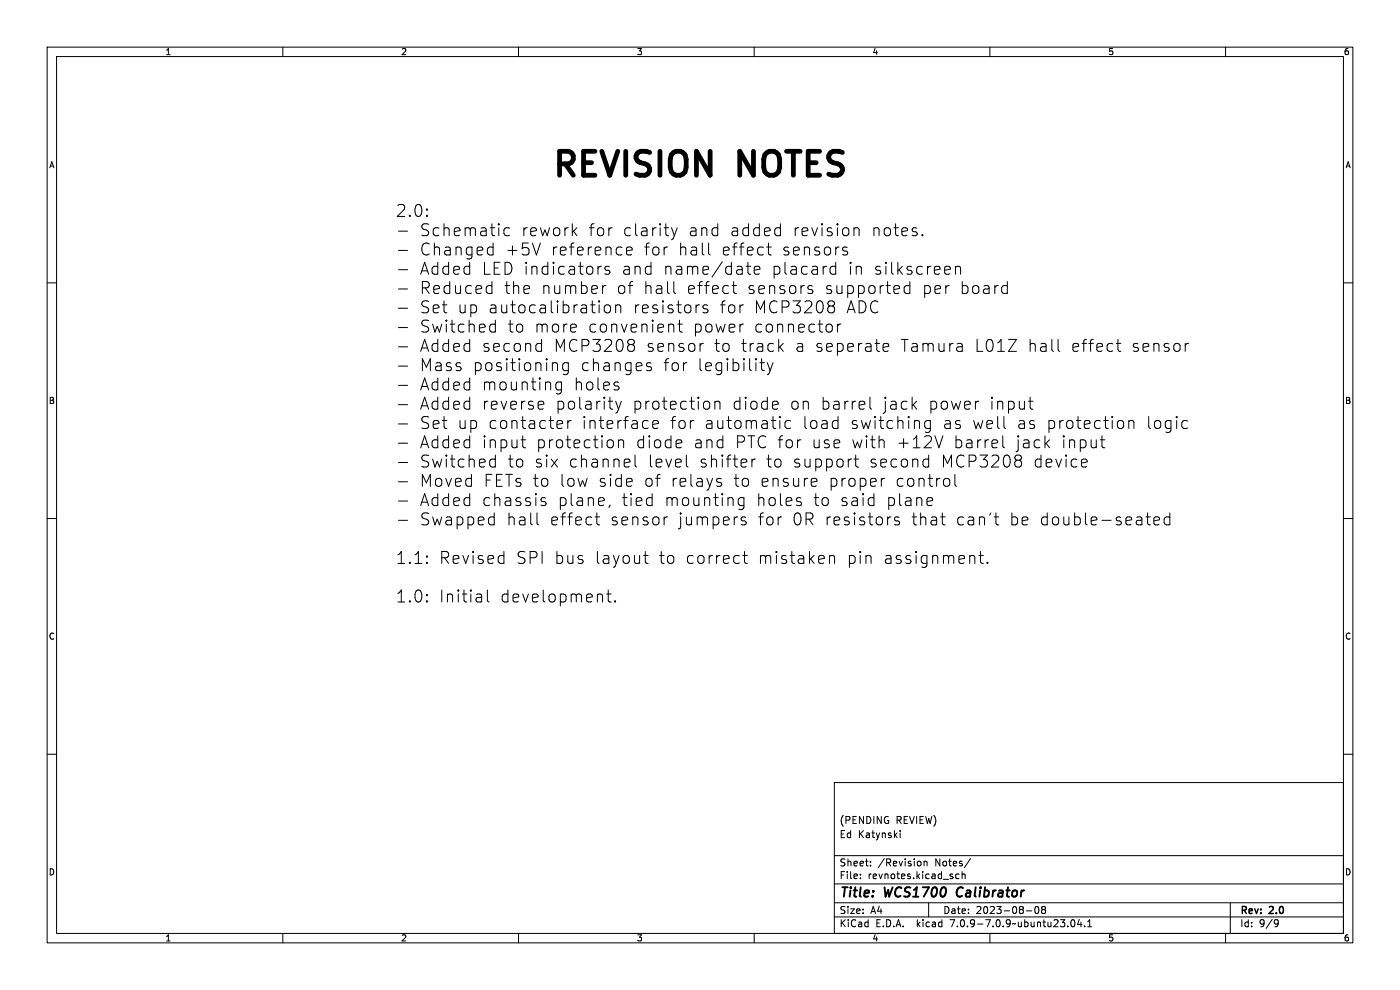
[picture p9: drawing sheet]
<svg xmlns="http://www.w3.org/2000/svg" width="297mm" height="210mm" viewBox="0 0 297 210" stroke-linecap="round" stroke-linejoin="round" font-family="sans-serif">
<g fill="none" stroke="#000" stroke-width=".21">
<path d="M10 10h277v190h-277zM12 12h273v186h-273zM60 10v2M110 10v2M160 10v2M210 10v2M260 10v2M10 60h2M84.5 49h2M84.5 53.1h2M84.5 57.2h2M90.6 45.7l.1 .1-.1 .1"/>
<path d="M90.6 44.3l.1 .2-.1 .1M103.9 52.4l.7 .1M104.4 59.7v2.6M104.6 51.6v2.5M104.6 54l-.7 .1M108.1 48.4l-.7-.1-.5 .5v.7l.2 .4 .3 .1 .7-.1M114.6 51.6l-.8 2.5M121.7 49l.7 1M122.4 48.3l-1 1M127.6 56.5l-.6 .2M129.3 56.6l-.6-.1-.4 .4 .1 .3 .9 .3 .1 .2-.1 .4-.3 .1-.7-.1M132.9 53.2l1.2-.2-.1-.5-.7-.1-.4 .4 .1 1.2 .3 .1 .7-.1"/>
<path d="M141.4 52.4h.2M142.5 48.3l.6 1.7M142.9 59.7v2.2l.4 .4M143.1 50l-.4 .7M143.7 48.3l-.6 1.7M150.3 51.6v2.1l.4 .4M155.6 59.7v2.2l.2 .2 .4 .2M158.3 56.5h1M158.7 55.6v2.2l.1 .3 .5 .1M160 57.3l1.2-.2-.1-.5-.7-.1-.4 .4 .1 1.2 .3 .1 .7-.1M162.7 52.4h.9M163 51.6v2.1l.1 .3 .5 .1"/>
<path d="M164.8 48.3l.8 .1M165.6 49.9l-.8 .1M165.6 47.5v2.5M177.3 56.6l-.7-.1-.5 .5v.7l.2 .4 .3 .1 .7-.1M177.3 55.6v2.6M178.7 52.9l.2 .2 .8 .3 .1 .2-.1 .4-.2 .1-.8-.1M179.7 52.5l-.6-.1-.4 .4M181.2 48.6a.63 .63 0 0 1 1.1 .1v1.3M181.2 48.3v1.7M193 59.7v2.6M195.7 49.8l.1 .1-.1 .1M195.7 49.8l-.1 .1 .1 .1"/>
<path d="M195.7 49.8v.2M201.5 56.6l.1 .5-1.2 .2M202.7 56.7a.63 .63 0 0 1 1.1 .2v1.3M202.7 56.5v1.7M213.7 59.7v2.6M285 60h2M84.5 61.3h2M84.5 65.4h2M84.5 69.5h2M84.5 73.6h2M84.5 77.7h2M103.6 60.6l.8 .1"/>
<path d="M104.1 70.3l.3 .1 .7-.1M104.1 68.9l.3-.1 .7 .1M104.4 62.1l-.8 .2M105.1 67.9v2.5M114.2 72.8l.7 .2M114.9 72v2.5M114.9 74.4l-.7 .1M117.9 76.9l.4 .4v1.3M120.6 76.9v2.1a.69 .69 0 0 1-1.1 .4M120.6 77.1l-.8-.2-.4 .5v.7l.2 .4 .2 .1 .8-.1M122.1 68.9l.2 .5-1.2 .2M127.8 60.6v1.7"/>
<path d="M128.4 64.8a.69 .69 0 0 1 1.1 .4v.7a.69 .69 0 0 1-.6 .5 .69 .69 0 0 1-.7-.5v-.7zM128.6 60.6a.65 .65 0 0 0-.8 .5M130.6 64.9a.63 .63 0 0 1 1.1 .1v1.4M130.6 64.7v1.7M133.6 73.1h.5M134.1 72l.3 .1a.53 .53 0 0 1 .2 .6 .53 .53 0 0 1-.5 .4M134.1 73.1l.4 .2 .1 .8-.2 .3-.8 .1M137.3 77.7l.8 .2 .1 .4-.3 .3-.8-.1M137.3 77.1l.2-.2 .6 .2M142.6 68.8l.3 .3v1.3M143.8 68.8h1M144.2 67.9v2.2l.1 .2 .5 .1"/>
<path d="M145.5 76.9h.2M149.2 72.8a.65 .65 0 0 0-.7 .5M150.1 64.8l-.6-.1-.4 .3 .1 .4 .9 .2 .1 .3-.1 .3-.3 .2-.7-.2M155.3 60.6h.9M157.5 64.7h.2M157.7 68.8l-.5 .1M161.2 76.9h1M161.6 76.1v2.2l.1 .2 .5 .1M162.8 76.9l.6 1.7M163.4 78.6l-.3 .6-.3 .3M164 76.9l-.6 1.7M165.4 73.6l.8 .9"/>
<path d="M166.2 72.8l-1 1M171.4 61.1l.1 .2 .8 .2 .2 .3-.2 .3-.2 .2-.7-.2M172.3 60.7l-.6-.1-.3 .3M176.1 68.8l.5 .4v.8l-.5 .4M176.1 64.9h.5M176.6 64.9l.3 .3 .2 .7-.3 .3-.7 .2M177.1 64.4l-.5 .5M177.7 68.8v1.6M178.4 68.8a.65 .65 0 0 0-.7 .4M187.3 73.7l1.2-.2-.1-.5-.7-.2-.4 .4 .2 1.2 .2 .1 .7-.1M193 60.7l-.7-.1-.5 .5v.7l.3 .3 .2 .2 .7-.2M201.1 60.6h.3"/>
<path d="M203.3 72.8h.5l.3 .4v1.3M204.1 73.5l-.8 .1M204.1 74.4l-.8 .1M213 60.6l.7 .1M213.7 62.1l-.7 .2M213.9 72h1.7l-1.7 2.5h1.7M224.5 72v2.2l.3 .3M236.8 72.8h1M237.2 72v2.2l.1 .2 .5 .1M251.4 72.8v1.7M252.2 72.8a.65 .65 0 0 0-.8 .5M84.5 81.8h2"/>
<path d="M84.5 85.8h2M84.5 89.9h2M84.5 94h2M84.5 98.1h2M104.1 99l.3 .1 .7-.1M104.1 97.5l.3-.1 .7 .1M105.1 96.5v2.6M110.5 93.3h1M110.9 92.4v2.2l.1 .3 .5 .1M114.5 85.1l.7 .1 .2 .5-1.2 .3M115.2 86.7l-.7 .1M119 89.2l.2 .1 .2 .5-1.3 .2"/>
<path d="M119.1 81v2.1l-.2 .3M119.1 81.1l-.7-.1-.5 .5v.7l.2 .4 .3 .1 .7-.1M119.2 90.8l-.2 .1M120.4 89.2v1.7M121.2 89.2a.65 .65 0 0 0-.8 .5M129.9 93.4l.2 .4v.7l-.2 .4M130.6 81.9l.6 .1 .1 .4-.3 .3h-.5M130.6 81l.6 .1M130.6 85.1l.6 1.7M131.2 93.5a.63 .63 0 0 1 1.1 .2v1.3M131.2 93.3v1.7M131.2 86.8l-.2 .6"/>
<path d="M131.8 85.1l-.6 1.7M134.7 96.5v2.2l.4 .4M138.5 90l1.2-.2-.1-.5-.8-.1-.3 .4 .1 1.2 .2 .1 .8-.1M144.3 93.3l.2 .1 .1 .5-1.2 .2M144.5 94.9l-.2 .1M145.6 96.5v2.2l.4 .4M146.9 89.2h.3M150.3 85.2l.3 .4v.7l-.3 .4M151.7 85.4a.63 .63 0 0 1 1 .1v1.3M151.7 85.1v1.7M159.5 97.4v1.7M160.2 97.4a.65 .65 0 0 0-.7 .5"/>
<path d="M164.2 85.1l.8 .1 .1 .5-1.2 .3M165 86.7l-.8 .1M165.4 88.4l.2 .1-.2 .1M167.7 89.3l-.7-.1-.5 .5v.7l.3 .4 .2 .1 .7-.1M169.7 93.3h.2M177.1 89.2l.7 .1M177.8 90.8l-.7 .1M177.8 88.4v2.5M180.4 97.4h.3M181.2 97.4h.9M181.5 96.5v2.2l.1 .3 .5 .1M184.6 84.3v2.1l.3 .4"/>
<path d="M187.2 93.3l.4 .4v1.3M193.7 85.8l.8 1M194.5 85.1l-1 1M196 97.5l.3-.1 .7 .1M196 99l.3 .1 .7-.1M197 96.5v2.6M197.4 89.3l-.8-.1-.4 .5v.7l.2 .4 .2 .1 .8-.1M197.4 89.2v2.1l-.3 .3M198.3 92.4l.9 2.6 .8-2.6M207.7 85.1l-.5 .1M211.5 93.4l.1 .5-1.2 .2M212.7 92.4v2.2l.4 .4"/>
<path d="M213 88.4v2.1l.3 .4M215.8 97.6h.4M216.2 97.6l.4 .3 .1 .7-.2 .4-.7 .1M216.7 97.1l-.5 .5M218.2 85.1h.9M218.5 84.3v2.1l.2 .3 .4 .1M221.9 94l.8 1M222.7 93.3l-1 1M229.8 97.4l.7 .1 .1 .5-1.2 .2M230.5 99l-.7 .1M233.4 93.3h1M233.8 92.4v2.2l.1 .3 .5 .1"/>
<path d="M237.5 89.2a.69 .69 0 0 1 .9 .5v.7a.69 .69 0 0 1-.9 .5M239.5 89.4a.63 .63 0 0 1 1.1 .2v1.3M239.5 89.2v1.7M250.7 90.4l.5 .5 .7-.1M251.9 89.3l-.7-.1-.5 .5M10 110h2M84.5 102.2h2M84.5 106.3h2M84.5 110.4h2M90.6 119.3l.1 .1-.1 .1M90.6 117.9l.1 .2-.1 .1M104.6 109.7l.2 .1"/>
<path d="M104.8 108.8v2.5M104.8 111.2l-.2 .1M106.7 117.8l.2 .1M106.9 117v2.5M106.9 119.4l-.2 .1M113.9 108.8v2.2l.4 .3M114.9 106.3l.8 .2 .2 .4-.4 .4-.7-.2M114.9 105.7l.2-.1 .6 .1M126.3 109.7h.9M126.6 108.8v2.2l.1 .2 .5 .1M129.4 107.1l-.2 .5M134 101.6l.1 .5-1.2 .2"/>
<path d="M136.5 117.8h1M136.9 117v2.2l.1 .2 .5 .1M138.1 105.6l.2 .1M138.3 104.7v2.6M138.3 107.1l-.2 .2M141.6 109.7a.65 .65 0 0 0-.7 .4M152.1 102.2l.9 .2 .1 .3-.1 .3-.7 .2M152.1 101.6l.3-.1 .6 .1M157.6 117.8h.9M157.8 105.7l-.7-.1-.5 .4v.8l.3 .3 .2 .2 .7-.2M157.8 105.6v2a.69 .69 0 0 1-.8 .5M157.9 117v2.2l.2 .2 .4 .1"/>
<path d="M158.2 109.8l-.6-.1-.4 .3 .1 .4 .9 .2 .1 .3-.1 .3-.3 .1-.7-.1M165.6 109.7h.2M169.3 106.4l.6 .1 .1 .4-.3 .4h-.5M169.3 105.6l.6 .1M172.5 101.5l.7 .1 .1 .5-1.2 .2M173.2 103l-.7 .2M176 118.1a.63 .63 0 0 1 1.1 .1v1.3M176 117.8v1.7M185.2 105.6l.2 .1M185.4 104.7v2.6M185.4 107.1l-.2 .2M187 101.5v1.7"/>
<path d="M187.7 101.5a.65 .65 0 0 0-.7 .5M188.8 109.7h.2M190.7 109.8l-.6-.1-.3 .3 .1 .4 .8 .2 .1 .3-.1 .3-.2 .1-.7-.1M197 105.6l.7 .1 .2 .5-1.3 .2M197.7 107.1l-.7 .2M199.6 109.7h.9M199.9 108.8v2.2l.1 .2 .5 .1M200.6 101.5a.69 .69 0 0 1 .9 .5v.7a.69 .69 0 0 1-.9 .5M202.6 100.6v2.2l.3 .4M206.7 117.9l.1 1.6M207.7 117.8h.9M208 117v2.2l.1 .2 .5 .1"/>
<path d="M209.5 119.3l.1 .1-.1 .1M209.5 119.3l-.2 .1 .2 .1M209.5 119.3v.2M210.9 109.7h1M211.3 108.8v2.2l.1 .2 .5 .1M243.1 109.7h1M243.5 108.8v2.2l.1 .2 .5 .1M244.8 110.5l1.2-.2-.1-.5-.8-.1-.3 .3 .1 1.2 .2 .1 .8-.1M248.2 109.8l-.8-.1-.4 .4v.8l.2 .3 .2 .1 .8-.1M248.2 108.8v2.5M285 110h2M90.6 127.5l.1 .1-.1 .1"/>
<path d="M90.6 126.1l.1 .1-.1 .2M103.4 125.2v2.1l.4 .4M128.7 126h.9M129 125.2v2.1l.2 .3 .4 .1M130.5 127.5l.1 .1-.1 .1M130.5 127.5l-.1 .1 .1 .1M130.5 127.5v.2M10 160h2M285 160h2M177 166h108v32h-108zM191 176.2v.1M191 176.7v1"/>
<path d="M60 198v2M110 198v2M160 198v2M177 194.5h108M177 191.5h108M177 187.5h108M177 181.5h108M182.5 186.3v.1M182.5 185.5v.1M184.7 183.6v.1M184.7 182.8v.1M196 182.7v1"/>
<path d="M196 182.8l.2-.1 .4 .1 .1 .9M197 191.5v3M203.5 185.5l-.5-.1-.3 .3 .2 .6h.6M204.1 185.5l.2-.1 .4 .1v.9M204.1 184.9v1.5M205.9 182.1l-1.3 2M210 198v2M217.7 193.2h1.2M219.7 192.4l.2-.1a.8 .8 0 0 1 .5 .7 .8 .8 0 0 1-.5 .8l-.4-.6zM221.2 192.9l-.2-.2 .2-.4 .5 .1 .1 .2-.3 .3M221.2 192.9l-.2 .3v.3l.2 .3 .5-.1 .1-.2-.1-.4-.2-.2M221.2 192.9h.3"/>
<path d="M227.3 195.2l.2-.1a.8 .8 0 0 1 .6 .7 .8 .8 0 0 1-.6 .8l-.3-.6zM229 195l-.4 1.1h.9M229.3 195.6v1M230.1 196.5v.1M230.7 196.6h.9M230.7 195.5l.5-.4v1.5M260 198v2M261 191.5v6.5M270.6 195.1h.3l.3 .3a1 1 0 0 1-.5 1.2h-.2M271.2 195.7l-.3 .3h-.3"/>
</g>
<path d="M203.2 188.5l-.3 .9 .3 .7" fill="none" stroke="#000" stroke-width=".4"/>
<g font-size="7.1">
<text x="116.8" y="37.9">REVISION</text>
<text x="157.1" y="37.9">NOTES</text>
</g>
<g font-size="3.5">
<text x="83.8" y="46.2">2.0:</text>
<text x="88.8" y="50.3">Schematic</text>
<text x="110.3" y="50.3">rework</text>
<text x="124.5" y="50.3">for</text>
<text x="131.8" y="50.3">clarity</text>
<text x="145.6" y="50.3">and</text>
<text x="154.4" y="50.3">added</text>
<text x="167.6" y="50.3">revision</text>
<text x="184.3" y="50.3">notes.</text>
<text x="88.8" y="54.4">Changed</text>
<text x="88.8" y="58.5">Added</text>
<text x="102" y="58.5">LED indicators</text>
<text x="106.9" y="54.4">+5V</text>
<text x="116.6" y="54.4">reference</text>
<text x="131.5" y="58.5">and</text>
<text x="136.2" y="54.4">for</text>
<text x="140.3" y="58.5">name/date</text>
<text x="143.4" y="54.4">hall</text>
<text x="152.6" y="54.4">effect</text>
<text x="163.2" y="58.5">placard</text>
<text x="165.3" y="54.4">sensors</text>
<text x="179.4" y="58.5">in</text>
<text x="184.8" y="58.5">silkscreen</text>
<text x="88.8" y="62.6">Reduced</text>
<text x="106.7" y="62.6">the</text>
<text x="114.5" y="62.6">number</text>
<text x="130.4" y="62.6">of</text>
<text x="136.1" y="62.6">hall</text>
<text x="145.2" y="62.6">effect</text>
<text x="158" y="62.6">sensors</text>
<text x="174.4" y="62.6">supported</text>
<text x="195" y="62.6">per</text>
<text x="202.9" y="62.6">board</text>
<text x="88.8" y="66.7">Set</text>
<text x="88.8" y="70.8">Switched</text>
<text x="96.8" y="66.7">up</text>
<text x="103.3" y="66.7">autocalibration</text>
<text x="107.4" y="70.8">to</text>
<text x="113.1" y="70.8">more</text>
<text x="124.4" y="70.8">convenient</text>
<text x="133.9" y="66.7">resistors</text>
<text x="146.6" y="70.8">power</text>
<text x="152.3" y="66.7">for</text>
<text x="159.5" y="66.7">MCP3208</text>
<text x="159.5" y="70.8">connector</text>
<text x="179" y="66.7">ADC</text>
<text x="88.8" y="74.9">Added</text>
<text x="102" y="74.9">second</text>
<text x="117.2" y="74.9">MCP3208</text>
<text x="136.7" y="74.9">sensor</text>
<text x="151.1" y="74.9">to</text>
<text x="156.7" y="74.9">track</text>
<text x="168.1" y="74.9">a seperate</text>
<text x="190.4" y="74.9">Tamura</text>
<text x="206.1" y="74.9">L01Z</text>
<text x="217.3" y="74.9">hall</text>
<text x="226.4" y="74.9">effect</text>
<text x="239.2" y="74.9">sensor</text>
<text x="88.8" y="78.9">Mass</text>
<text x="88.8" y="83">Added</text>
<text x="100" y="78.9">positioning</text>
<text x="102" y="83">mounting</text>
<text x="121.4" y="83">holes</text>
<text x="122.9" y="78.9">changes</text>
<text x="140.3" y="78.9">for</text>
<text x="147.5" y="78.9">legibility</text>
<text x="88.8" y="87.1">Added</text>
<text x="102" y="87.1">reverse</text>
<text x="117.5" y="87.1">polarity</text>
<text x="133.8" y="87.1">protection</text>
<text x="154.9" y="87.1">diode</text>
<text x="167.1" y="87.1">on</text>
<text x="173.6" y="87.1">barrel</text>
<text x="186.7" y="87.1">jack</text>
<text x="196.3" y="87.1">power</text>
<text x="209.2" y="87.1">input</text>
<text x="88.8" y="91.2">Set</text>
<text x="88.8" y="95.3">Added</text>
<text x="96.8" y="91.2">up</text>
<text x="102" y="95.3">input</text>
<text x="103.3" y="91.2">contacter</text>
<text x="113.4" y="95.3">protection</text>
<text x="123" y="91.2">interface</text>
<text x="134.5" y="95.3">diode</text>
<text x="141.7" y="91.2">for</text>
<text x="146.7" y="95.3">and</text>
<text x="148.9" y="91.2">automatic</text>
<text x="155.5" y="95.3">PTC for</text>
<text x="169.7" y="91.2">load</text>
<text x="171.6" y="95.3">use</text>
<text x="179.8" y="91.2">switching</text>
<text x="180" y="95.3">with</text>
<text x="189.5" y="95.3">+12V</text>
<text x="199.4" y="91.2">as</text>
<text x="201.6" y="95.3">barrel</text>
<text x="205.6" y="91.2">well</text>
<text x="214.7" y="95.3">jack</text>
<text x="215" y="91.2">as</text>
<text x="221.2" y="91.2">protection</text>
<text x="224.3" y="95.3">input</text>
<text x="242.3" y="91.2">logic</text>
<text x="88.8" y="99.4">Switched</text>
<text x="107.4" y="99.4">to</text>
<text x="113.1" y="99.4">six</text>
<text x="120.3" y="99.4">channel</text>
<text x="137" y="99.4">level</text>
<text x="147.9" y="99.4">shifter</text>
<text x="162" y="99.4">to</text>
<text x="167.6" y="99.4">support</text>
<text x="183.8" y="99.4">second</text>
<text x="198.9" y="99.4">MCP3208</text>
<text x="218.5" y="99.4">device</text>
<text x="88.8" y="103.5">Moved</text>
<text x="88.8" y="107.6">Added</text>
<text x="102" y="107.6">chassis</text>
<text x="102.3" y="103.5">FETs to</text>
<text x="118" y="107.6">plane,</text>
<text x="118.3" y="103.5">low</text>
<text x="126.5" y="103.5">side</text>
<text x="131.5" y="107.6">tied</text>
<text x="136.1" y="103.5">of</text>
<text x="140.5" y="107.6">mounting</text>
<text x="141.8" y="103.5">relays</text>
<text x="155" y="103.5">to</text>
<text x="160" y="107.6">holes</text>
<text x="160.7" y="103.5">ensure</text>
<text x="172" y="107.6">to</text>
<text x="175.1" y="103.5">proper</text>
<text x="177.6" y="107.6">said</text>
<text x="187.4" y="107.6">plane</text>
<text x="189.2" y="103.5">control</text>
<text x="88.8" y="111.7">Swapped</text>
<text x="107.2" y="111.7">hall</text>
<text x="116.3" y="111.7">effect</text>
<text x="129.1" y="111.7">sensor</text>
<text x="143.4" y="111.7">jumpers</text>
<text x="160.3" y="111.7">for</text>
<text x="167.5" y="111.7">0R resistors</text>
<text x="192.7" y="111.7">that</text>
<text x="202.1" y="111.7">can't</text>
<text x="213.4" y="111.7">be double-seated</text>
<text x="83.8" y="119.8">1.1:</text>
<text x="93" y="119.8">Revised</text>
<text x="109.2" y="119.8">SPI bus</text>
<text x="125.8" y="119.8">layout</text>
<text x="139.3" y="119.8">to</text>
<text x="145" y="119.8">correct</text>
<text x="160.3" y="119.8">mistaken</text>
<text x="179.1" y="119.8">pin</text>
<text x="186.8" y="119.8">assignment.</text>
<text x="83.8" y="128">1.0:</text>
<text x="93" y="128">Initial</text>
<text x="105.9" y="128">development.</text>
</g>
<g font-size="2.8">
<text x="178" y="190.9">Title:</text>
<text x="187.7" y="190.9">WCS1700</text>
<text x="203.8" y="190.9">Calibrator</text>
</g>
<g font-size="2.1">
<text x="178" y="178">Ed Katynski</text>
<text x="178" y="175">(PENDING</text>
<text x="190" y="175">REVIEW)</text>
<text x="178" y="184">Sheet:</text>
<text x="186.2" y="184">/Revision</text>
<text x="198.4" y="184">Notes/</text>
<text x="178" y="186.7">File:</text>
<text x="184.1" y="186.7">revnotes.kicad_sch</text>
<text x="178" y="196.9">KiCad</text>
<text x="178" y="194.1">Size:</text>
<text x="184.7" y="194.1">A4</text>
<text x="185.7" y="196.9">E.D.A.</text>
<text x="194.6" y="196.9">kicad</text>
<text x="200" y="194.1">Date:</text>
<text x="201.8" y="196.9">7.0.9-7.0.9~ubuntu23.04.1</text>
<text x="207" y="194.1">2023-08-08</text>
<text x="263" y="194.3">Rev:</text>
<text x="263" y="196.9">Id:</text>
<text x="267.1" y="196.9">9/9</text>
<text x="269.4" y="194.3">2.0</text>
</g>
<g font-size="1.8">
<text x="35" y="11.9">1</text>
<text x="85" y="11.9">2</text>
<text x="135" y="11.9">3</text>
<text x="185" y="11.9">4</text>
<text x="235" y="11.9">5</text>
<text x="285" y="11.9">6</text>
<text x="10.3" y="35.9">A</text>
<text x="285.3" y="35.9">A</text>
<text x="10.3" y="85.9">B</text>
<text x="285.3" y="85.9">B</text>
<text x="10.3" y="135.9">C</text>
<text x="285.3" y="135.9">C</text>
<text x="10.3" y="185.9">D</text>
<text x="285.3" y="185.9">D</text>
<text x="35" y="199.9">1</text>
<text x="85" y="199.9">2</text>
<text x="135" y="199.9">3</text>
<text x="185" y="199.9">4</text>
<text x="235" y="199.9">5</text>
<text x="285" y="199.9">6</text>
</g>
</svg>
